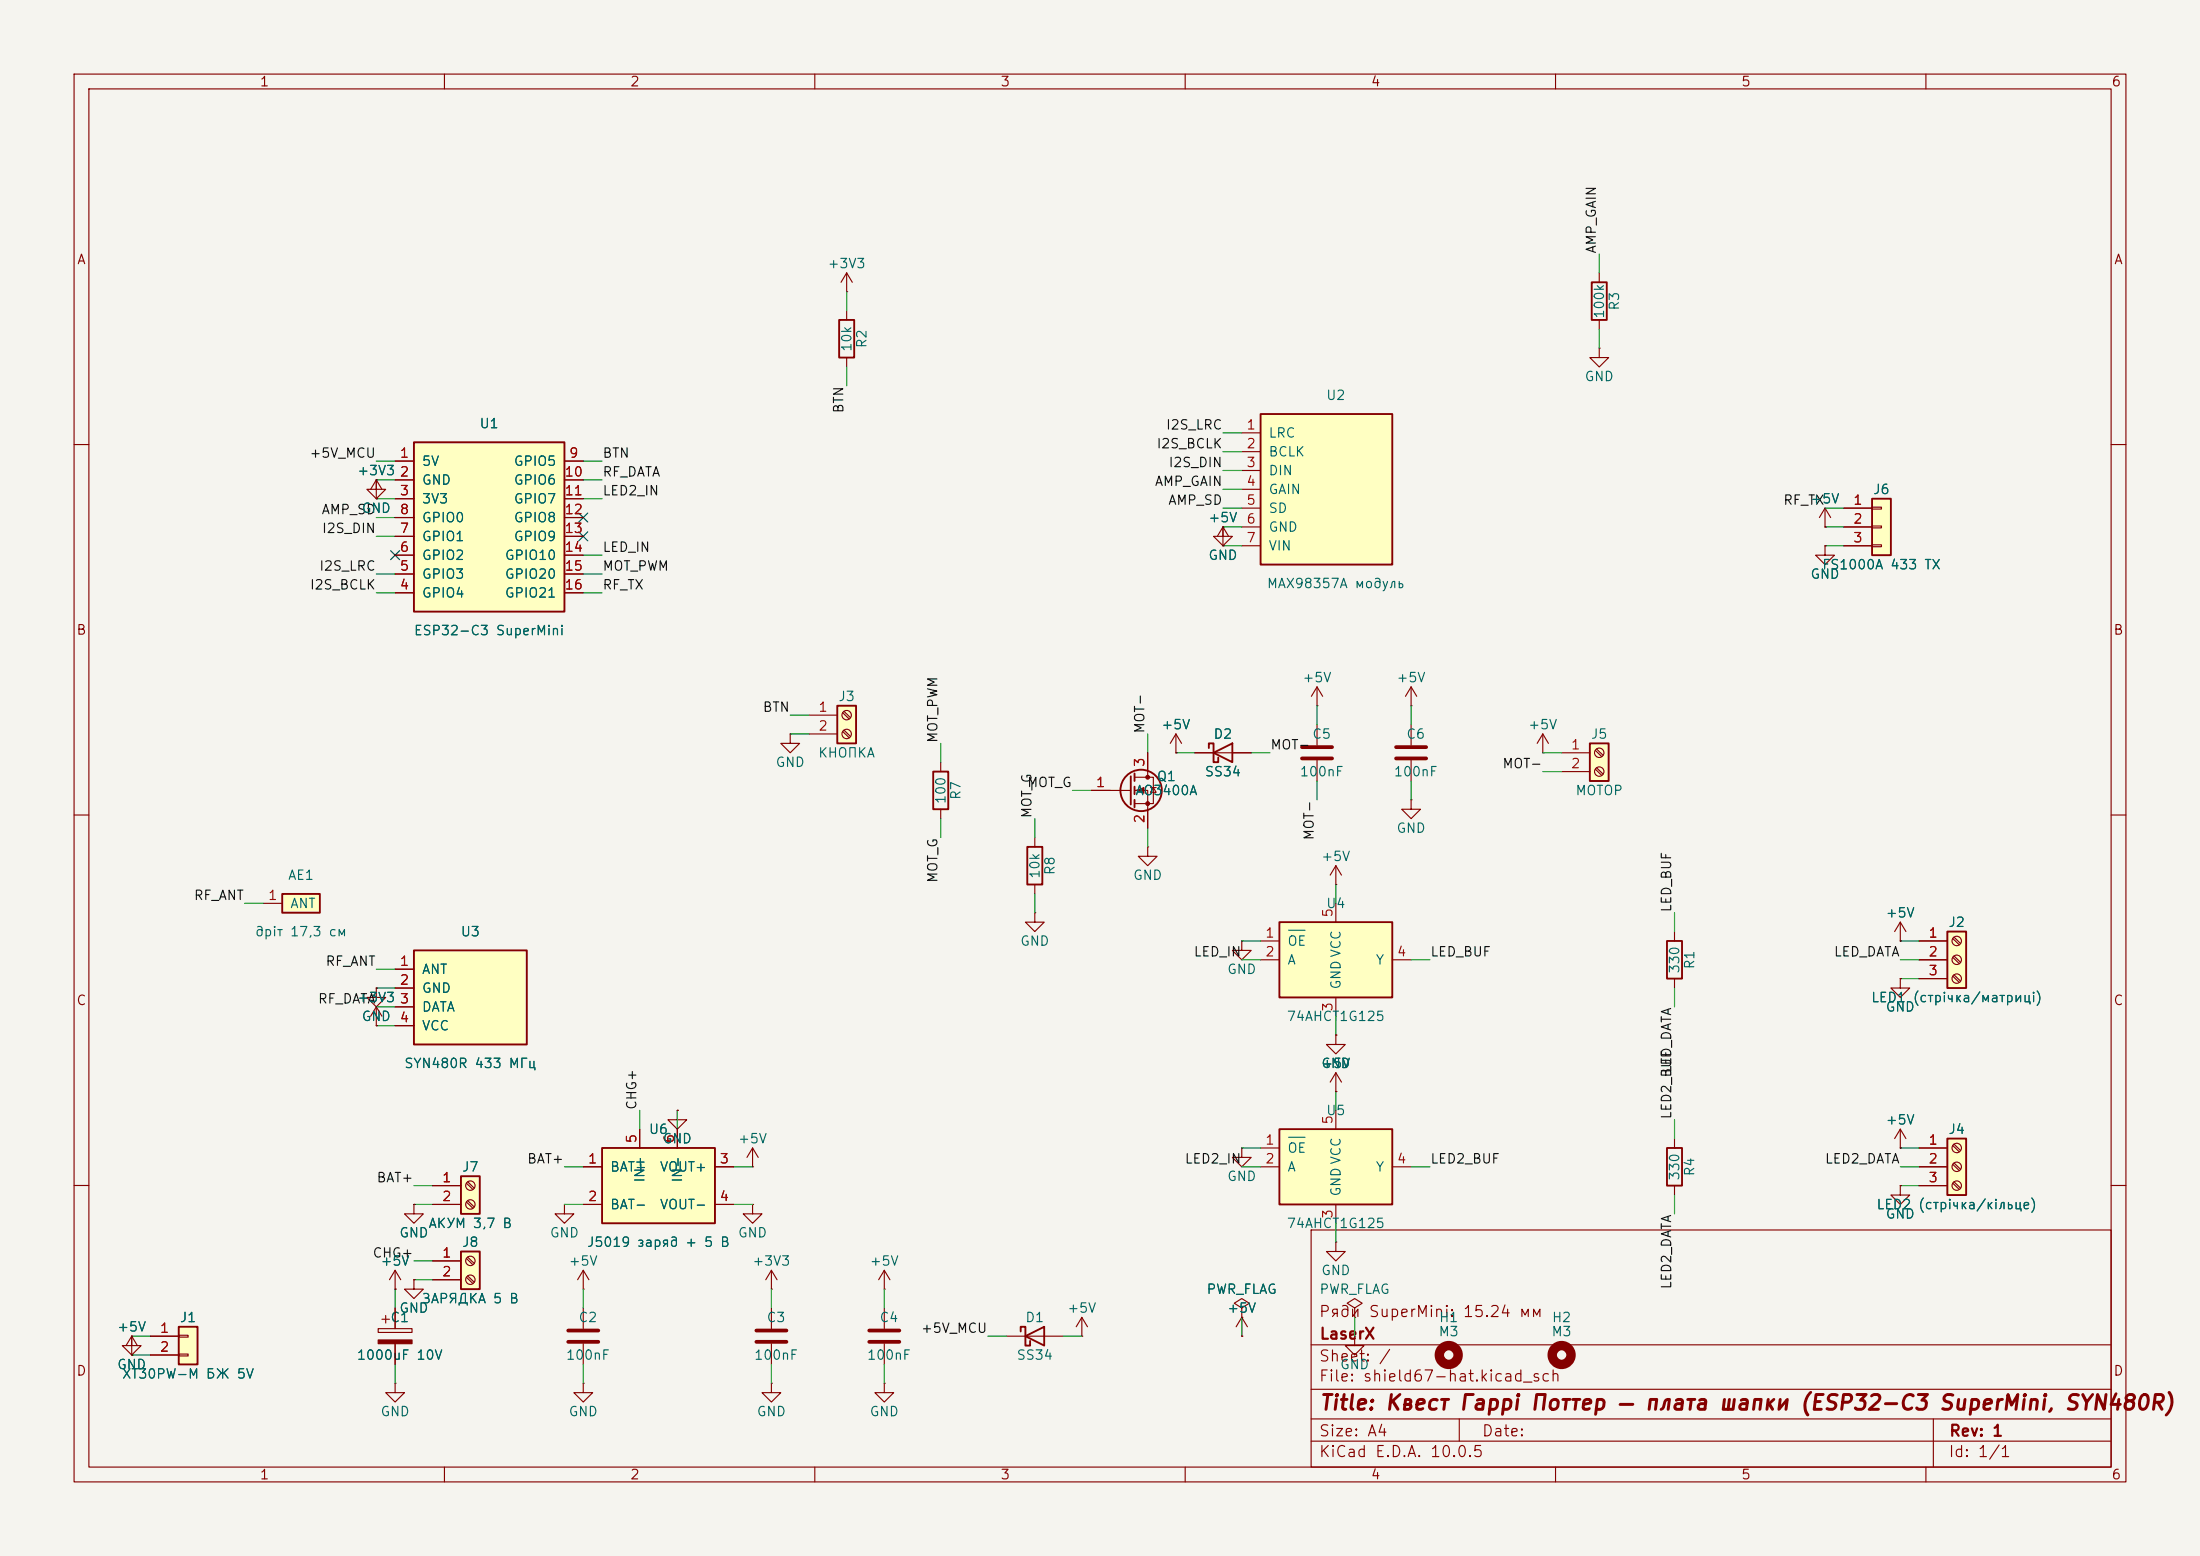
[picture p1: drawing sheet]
<svg xmlns="http://www.w3.org/2000/svg" width="297mm" height="210mm" viewBox="0 0 297 210" stroke-linecap="round" stroke-linejoin="round" font-family="sans-serif">
<path d="M0 0h297v210h-297z" fill="#f5f4ef" stroke="#f5f4ef" stroke-width=".14"/>
<g fill="none" stroke="#840000" stroke-width=".15">
<path d="M10 10h277v190h-277zM12 12h273v186h-273zM60 10v2M110 10v2M160 10v2M210 10v2M260 10v2M10 60h2M285 60h2M10 110h2M285 110h2M10 160h2"/>
<path d="M53.3 174h.1M53.3 171.5l-.7 1.2M53.3 171.5l.8 1.2M53.3 171.5v2.5M167.6 176.5l1.1-.6-1.1-.6-1 .6 1 .6v1.3M167.6 177.8h.1M167.6 177.8l-.7 1.3M167.6 177.8l.8 1.3M167.6 177.8v2.5M177 166h108v32h-108zM182.9 176.5l1-.6-1-.6-1 .6 1 .6v1.3M182.9 177.8h.1"/>
<path d="M285 160h2M60 198v2M110 198v2M160 198v2M167.6 180.3h.1M177 194.5h108M177 191.5h108M177 187.5h108M177 181.5h108M197 191.5v3M210 198v2M260 198v2"/>
<path d="M261 191.5v6.5"/>
</g>
<path d="M62.2 168.9h2.6v5.1h-2.6z" fill="#ffffc2"/>
<path d="M62.2 168.9h2.6v5.1h-2.6z" fill="none" stroke="#840000" stroke-width=".25"/>
<g fill="none" stroke="#840000" stroke-width=".15">
<path d="M58.4 170.2h3.8M58.4 172.7h3.8M63 169.8l.8 .9M63 172.4l.8 .8M63.1 169.7l.9 .8M63.1 172.2l.9 .9"/>
<circle cx="63.5" cy="170.2" r=".63"/>
<circle cx="63.5" cy="172.7" r=".63"/>
</g>
<path d="M172.7 124.5h15.3v10.1h-15.3z" fill="#ffffc2"/>
<path d="M172.7 124.5h15.3v10.1h-15.3z" fill="none" stroke="#840000" stroke-width=".25"/>
<path d="M170.2 127h2.5M170.2 129.5h2.5M180.3 121.9v2.6M180.3 134.6v2.6M188 129.5h2.5M55.9 162.6v1.2h1.2l-1.2 1.3-1.3-1.3h1.3M55.9 162.6h.1" fill="none" stroke="#840000" stroke-width=".15"/>
<path d="M174 125.6h2.2" fill="none" stroke="#006464" stroke-width=".15"/>
<path d="M113 95.3h2.6v5h-2.6z" fill="#ffffc2"/>
<path d="M113 95.3h2.6v5h-2.6z" fill="none" stroke="#840000" stroke-width=".25"/>
<g fill="none" stroke="#840000" stroke-width=".15">
<path d="M106.7 99.1v1.2h1.2l-1.2 1.3-1.3-1.3h1.3M106.7 99.1h.1M109.2 96.5h3.8M109.2 99.1h3.8M113.8 96.2l.8 .8M113.8 98.7l.8 .9M113.9 96l.9 .9M113.9 98.6l.9 .8"/>
<circle cx="114.3" cy="96.5" r=".63"/>
<circle cx="114.3" cy="99.1" r=".63"/>
</g>
<path d="M62.2 158.8h2.6v5h-2.6z" fill="#ffffc2"/>
<path d="M126 104.1h2v5.1h-2zM62.2 158.8h2.6v5h-2.6z" fill="none" stroke="#840000" stroke-width=".25"/>
<g fill="none" stroke="#840000" stroke-width=".15">
<path d="M127 102.9v1.2M127 109.2v1.3M190.5 108v1.2h1.3l-1.3 1.3-1.3-1.3h1.3M190.5 108h.1M50.8 133.4v1.2h1.3l-1.3 1.3-1.3-1.3h1.3M50.8 133.4h.1M50.8 138.4h.1M50.8 135.9l-.8 1.3M50.8 135.9l.8 1.3M50.8 135.9v2.5M167.6 127v1.3h1.3l-1.3 1.2-1.2-1.2h1.2M167.6 127h.1"/>
<path d="M63 159.7l.8 .8M63.1 159.5l.9 .9M58.4 160h3.8M58.4 162.6h3.8M63 162.2l.8 .9M63.1 162.1l.9 .8M104.1 174h.1M104.1 171.5v2.5M104.1 176.5v2.8M104.1 171.5l-.7 1.2M104.1 171.5l.8 1.2M104.1 181.4v2.8"/>
<circle cx="63.5" cy="162.6" r=".63"/>
<circle cx="63.5" cy="160" r=".63"/>
</g>
<path d="M102.1 179.6h4.1M102.1 181.1h4.1" fill="none" stroke="#840000" stroke-width=".51"/>
<path d="M38.1 120.7h5.1v2.5h-5.1z" fill="#ffffc2"/>
<path d="M38.1 120.7h5.1v2.5h-5.1z" fill="none" stroke="#840000" stroke-width=".25"/>
<path d="M35.6 121.9h2.5M139.7 123.2v1.3h1.3l-1.3 1.2-1.3-1.2h1.3M139.7 123.2h.1M119.4 176.5v2.8M104.1 186.7v1.3h1.3l-1.3 1.2-1.2-1.2h1.2M104.1 186.7h.1M119.4 181.4v2.8" fill="none" stroke="#840000" stroke-width=".15"/>
<path d="M117.3 179.6h4.1M117.3 181.1h4.1" fill="none" stroke="#840000" stroke-width=".51"/>
<path d="M55.9 128.3h15.2v12.7h-15.2z" fill="#ffffc2"/>
<path d="M55.9 128.3h15.2v12.7h-15.2z" fill="none" stroke="#840000" stroke-width=".25"/>
<path d="M53.3 130.8h2.6M53.3 133.4h2.6M53.3 135.9h2.6M53.3 138.4h2.6" fill="none" stroke="#840000" stroke-width=".15"/>
<path d="M24.1 179.1h2.6v5.1h-2.6z" fill="#ffffc2"/>
<g fill="none" stroke="#840000" stroke-width=".25">
<path d="M138.7 114.3h2v5.1h-2zM152.7 104.8v3.8M153.2 104.4v1M153.2 106.2v1M153.2 108v1M163.2 101v-.7h.6v2.6h.7v-.7M163.8 101.6l2.6-1.3v2.6zM24.1 179.1h2.6v5.1h-2.6zM137.8 179.7v-.6h.6v2.5h.7v-.6M138.4 180.3l2.6-1.2v2.5z"/>
<circle cx="154.1" cy="106.7" r="2.79"/>
</g>
<g fill="none" stroke="#840000" stroke-width=".15">
<path d="M158.7 99.1l-.7 1.2M158.7 99.1l.8 1.2M158.7 99.1v2.5M139.7 113v1.3M139.7 119.4v1.3M147.3 106.7h5.4M153.2 104.9h2.5v3.6h-2.5M153.2 106.7h1.7v5.1M154.9 114.3v1.3h1.3l-1.3 1.2-1.2-1.2h1.2M154.9 114.3h.1M154.9 101.6v3.3M155.3 106.3h.8"/>
<path d="M155.7 106.3l.4 .6h-.8zM158.7 101.6h.1M161.3 101.6h7.6M51.1 179.3h4.5v.5h-4.5zM51.6 178.1h1M52.1 177.5v1.1M53.3 176.5v2.8M55.9 172.7v1.3h1.2l-1.2 1.3-1.3-1.3h1.3M55.9 172.7h.1M119.4 174h.1M119.4 171.5l-.8 1.2M119.4 171.5l.7 1.2"/>
<path d="M119.4 171.5v2.5M146 177.8l-.7 1.3M146 177.8l.8 1.3M146 177.8v2.5M17.8 180.3v1.3h1.2l-1.2 1.3-1.3-1.3h1.3M17.8 180.3h.1M17.8 182.9h.1M17.8 180.3l-.8 1.3M17.8 180.3l.7 1.3M17.8 180.3v2.6M20.3 180.3h3.8M20.3 182.9h3.8"/>
<path d="M24.1 180.2h1.3v.3h-1.3zM24.1 182.8h1.3v.2h-1.3zM53.3 186.7v1.3h1.3l-1.3 1.2-1.2-1.2h1.2M53.3 186.7h.1M53.3 181.4v2.8M119.4 186.7v1.3h1.2l-1.2 1.2-1.3-1.2h1.3M119.4 186.7h.1M135.9 180.3h7.6M146 180.3h.1"/>
</g>
<g fill="#840000" stroke="#840000" stroke-width=".15">
<path d="M51.1 180.8h4.5v.6h-4.5z"/>
<path d="M153.4 106.7l1-.4v.8z"/>
<circle cx="154.9" cy="104.9" r=".25"/>
<circle cx="154.9" cy="108.5" r=".25"/>
</g>
<path d="M55.9 59.7h20.3v22.9h-20.3z" fill="#ffffc2"/>
<path d="M55.9 59.7h20.3v22.9h-20.3z" fill="none" stroke="#840000" stroke-width=".25"/>
<g fill="none" stroke="#840000" stroke-width=".15">
<path d="M50.8 64.8v1.2h1.3l-1.3 1.3-1.3-1.3h1.3M50.8 64.8h.1M50.8 67.3h.1M50.8 64.8l-.8 1.2M50.8 64.8l.8 1.2M50.8 64.8v2.5M53.3 62.2h2.6M53.3 64.8h2.6M53.3 67.3h2.6M53.3 77.5h2.6M53.3 74.9h2.6M53.3 72.4h2.6"/>
<path d="M53.3 69.9h2.6M76.2 62.2h2.5M76.2 64.8h2.5M76.2 67.3h2.5M76.2 77.5h2.5M76.2 74.9h2.5M76.2 72.4h2.5M76.2 69.9h2.5M53.3 80h2.6M76.2 80h2.5M177.8 95.3h.1M177.8 92.7v2.6"/>
<path d="M177.8 97.8v2.8M177.8 92.7l-.8 1.3M177.8 92.7l.8 1.3M190.5 95.3h.1M190.5 92.7v2.6M190.5 97.8v2.8M190.5 92.7l-.8 1.3M190.5 92.7l.8 1.3M177.8 102.6v2.8M180.3 119.4h.1M180.3 116.8l-.7 1.3M180.3 116.8l.8 1.3"/>
<path d="M180.3 116.8v2.6M190.5 102.6v2.8M76.2 162.6v1.2h1.3l-1.3 1.3-1.3-1.3h1.3M76.2 162.6h.1M101.6 162.6v1.2h1.3l-1.3 1.3-1.3-1.3h1.3M101.6 162.6h.1M256.5 160v1.3h1.3l-1.3 1.3-1.2-1.3h1.2M256.5 160h.1"/>
</g>
<path d="M175.8 100.8h4M175.8 102.4h4M188.5 100.8h4M188.5 102.4h4" fill="none" stroke="#840000" stroke-width=".51"/>
<path d="M81.3 154.9h15.2v10.2h-15.2z" fill="#ffffc2"/>
<path d="M81.3 154.9h15.2v10.2h-15.2z" fill="none" stroke="#840000" stroke-width=".25"/>
<g fill="none" stroke="#840000" stroke-width=".15">
<path d="M78.7 157.5h2.6M86.4 152.4v2.5M91.4 149.9v1.2h1.3l-1.3 1.3-1.2-1.3h1.2M91.4 149.9h.1M91.4 152.4v2.5M96.5 157.5h2.6M101.6 157.5h.1M101.6 154.9l-.8 1.3M101.6 154.9l.8 1.3M101.6 154.9v2.6M78.7 174h.1M78.7 162.6h2.6"/>
<path d="M78.7 171.5l-.7 1.2M78.7 171.5l.8 1.2M78.7 171.5v2.5M78.7 176.5v2.8M96.5 162.6h2.6M78.7 186.7v1.3h1.3l-1.3 1.2-1.2-1.2h1.2M78.7 186.7h.1M78.7 181.4v2.8"/>
</g>
<path d="M76.7 179.6h4.1M76.7 181.1h4.1" fill="none" stroke="#840000" stroke-width=".51"/>
<path d="M214.6 100.3h2.6v5.1h-2.6z" fill="#ffffc2"/>
<path d="M214.6 100.3h2.6v5.1h-2.6zM225 127h2.1v5.1h-2.1zM225 154.9h2.1v5.1h-2.1z" fill="none" stroke="#840000" stroke-width=".25"/>
<g fill="none" stroke="#840000" stroke-width=".15">
<path d="M208.3 99.1l-.8 1.2M208.3 99.1l.7 1.2M208.3 99.1v2.5M208.3 101.6h.1M210.8 101.6h3.8M210.8 104.1h3.8M215.4 101.3l.8 .8M215.4 103.8l.8 .8M215.5 101.1l.9 .8M215.5 103.6l.9 .9M226.1 125.7v1.3M226.1 132.1v1.3"/>
<path d="M226.1 153.7v1.2M226.1 160v1.3"/>
<circle cx="215.9" cy="104.1" r=".63"/>
<circle cx="215.9" cy="101.6" r=".63"/>
</g>
<path d="M262.9 153.7h2.5v7.6h-2.5z" fill="#ffffc2"/>
<path d="M262.9 153.7h2.5v7.6h-2.5z" fill="none" stroke="#840000" stroke-width=".25"/>
<g fill="none" stroke="#840000" stroke-width=".15">
<path d="M256.5 154.9h.1M256.5 152.4l-.7 1.3M256.5 152.4l.8 1.3M256.5 152.4v2.5M259.1 154.9h3.8M259.1 157.5h3.8M263.6 154.6l.9 .8M263.6 157.1l.9 .9M263.6 159.7l.9 .8M263.8 154.4l.9 .9M263.8 157l.9 .8M263.8 159.5l.9 .9"/>
<path d="M259.1 160h3.8"/>
<circle cx="264.2" cy="157.5" r=".63"/>
<circle cx="264.2" cy="154.9" r=".63"/>
<circle cx="264.2" cy="160" r=".63"/>
</g>
<path d="M262.9 125.7h2.5v7.7h-2.5z" fill="#ffffc2"/>
<path d="M262.9 125.7h2.5v7.7h-2.5z" fill="none" stroke="#840000" stroke-width=".25"/>
<g fill="none" stroke="#840000" stroke-width=".15">
<path d="M256.5 132.1v1.3h1.3l-1.3 1.2-1.2-1.2h1.2M256.5 132.1h.1M256.5 127h.1M256.5 124.5l-.7 1.2M256.5 124.5l.8 1.2M256.5 124.5v2.5M259.1 127h3.8M259.1 129.5h3.8M259.1 132.1h3.8M263.6 126.7l.9 .8M263.6 129.2l.9 .8M263.6 131.7l.9 .9"/>
<path d="M263.8 126.5l.9 .8M263.8 129l.9 .9M263.8 131.6l.9 .8M182.9 180.3v1.3h1.2l-1.2 1.3-1.3-1.3h1.3M182.9 180.3h.1"/>
<circle cx="264.2" cy="127" r=".63"/>
<circle cx="264.2" cy="132.1" r=".63"/>
<circle cx="264.2" cy="129.5" r=".63"/>
</g>
<g fill="none" stroke="#840000" stroke-width="1.3">
<circle cx="195.6" cy="182.9" r="1.27"/>
<circle cx="210.8" cy="182.9" r="1.27"/>
</g>
<path d="M252.7 67.3h2.6v7.6h-2.6z" fill="#ffffc2"/>
<path d="M252.7 67.3h2.6v7.6h-2.6z" fill="none" stroke="#840000" stroke-width=".25"/>
<path d="M246.4 71.1h.1M246.4 73.7v1.2h1.2l-1.2 1.3-1.3-1.3h1.3M246.4 73.7h.1M246.4 68.6l-.8 1.3M246.4 68.6l.7 1.3M246.4 68.6v2.5M248.9 68.6h3.8M248.9 71.1h3.8M248.9 73.7h3.8M252.7 68.5h1.3v.2h-1.3zM252.7 71h1.3v.2h-1.3zM252.7 73.5h1.3v.3h-1.3z" fill="none" stroke="#840000" stroke-width=".15"/>
<path d="M170.2 55.9h17.8v20.3h-17.8z" fill="#ffffc2"/>
<path d="M170.2 55.9h17.8v20.3h-17.8z" fill="none" stroke="#840000" stroke-width=".25"/>
<path d="M167.6 58.4h2.6M165.1 71.1v1.3h1.3l-1.3 1.3-1.3-1.3h1.3M165.1 71.1h.1M167.6 61h2.6M167.6 63.5h2.6M167.6 66h2.6M167.6 68.6h2.6M167.6 71.1h2.6M167.6 73.7h2.6" fill="none" stroke="#840000" stroke-width=".15"/>
<path d="M172.7 152.4h15.3v10.2h-15.3z" fill="#ffffc2"/>
<path d="M214.9 38.1h2v5.1h-2zM113.3 43.2h2v5.1h-2zM172.7 152.4h15.3v10.2h-15.3z" fill="none" stroke="#840000" stroke-width=".25"/>
<g fill="none" stroke="#840000" stroke-width=".15">
<path d="M114.3 39.4h.1M114.3 36.8v2.6M114.3 36.8l-.8 1.3M114.3 36.8l.8 1.3M215.9 36.8v1.3M114.3 41.9v1.3M114.3 48.3v1.2M215.9 47v1.3h1.3l-1.3 1.2-1.3-1.2h1.3M215.9 47h.1M215.9 43.2v1.3M50.8 64.8h.1M50.8 67.3h.1"/>
<path d="M53.3 62.2h2.6M53.3 64.8h2.6M53.3 67.3h2.6M53.3 77.5h2.6M53.3 74.9h2.6M53.3 72.4h2.6M53.3 69.9h2.6M76.2 62.2h2.5M76.2 64.8h2.5M76.2 67.3h2.5M76.2 77.5h2.5M76.2 74.9h2.5"/>
<path d="M76.2 72.4h2.5M76.2 69.9h2.5M165.1 73.7h.1M165.1 71.1h.1M165.1 71.1l-.8 1.3M165.1 71.1l.8 1.3M165.1 71.1v2.6M246.4 71.1h.1M246.4 73.7h.1M248.9 68.6h3.8M248.9 71.1h3.8M248.9 73.7h3.8"/>
<path d="M53.3 80h2.6M76.2 80h2.5M147.3 106.7h2.6M154.9 101.6v2.5M154.9 109.2v2.6M158.7 101.6h.1M161.3 101.6h2.5M166.4 101.6h2.5M50.8 133.4h.1M50.8 138.4h.1M53.3 130.8h2.6M53.3 133.4h2.6"/>
<path d="M53.3 135.9h2.6M53.3 138.4h2.6M180.3 139.7v1.3h1.3l-1.3 1.2-1.2-1.2h1.2M180.3 139.7h.1M256.5 132.1h.1M256.5 127h.1M259.1 127h3.8M259.1 129.5h3.8M259.1 132.1h3.8M78.7 157.5h2.6M86.4 152.4v2.5M91.4 149.9h.1"/>
<path d="M91.4 152.4v2.5M96.5 157.5h2.6M167.6 154.9v1.3h1.3l-1.3 1.3-1.2-1.3h1.2M167.6 154.9h.1M170.2 154.9h2.5M170.2 157.5h2.5M180.3 147.3h.1M180.3 144.8v2.5M180.3 149.9v2.5M180.3 144.8l-.7 1.3M180.3 144.8l.8 1.3M188 157.5h2.5"/>
<path d="M256.5 154.9h.1M259.1 154.9h3.8M259.1 157.5h3.8M53.3 174h.1M53.3 176.5v2.8M55.9 162.6h.1M55.9 172.7h.1M58.4 170.2h3.8M58.4 172.7h3.8M58.4 160h3.8M58.4 162.6h3.8M78.7 162.6h2.6"/>
<path d="M96.5 162.6h2.6M167.6 177.8h.1M180.3 167.6v1.3h1.3l-1.3 1.3-1.2-1.3h1.2M180.3 167.6h.1M180.3 162.6v2.5M256.5 160h.1M259.1 160h3.8M17.8 180.3h.1M17.8 182.9h.1M20.3 180.3h3.8M20.3 182.9h3.8M53.3 181.4v2.8"/>
<path d="M167.6 180.3h.1"/>
</g>
<path d="M174 153.5h2.2" fill="none" stroke="#006464" stroke-width=".15"/>
<g fill="none" stroke="#009600" stroke-width=".15">
<path d="M114.3 39.4v2.5M215.9 34.3v2.5M114.3 49.5v2.6M165.1 58.4h2.5M215.9 44.5v2.5M50.8 67.3h2.5M50.8 77.5h2.5M50.8 69.9h2.5M50.8 72.4h2.5M50.8 62.2h2.5M50.8 64.8h2.5M78.7 67.3h2.6"/>
<path d="M78.7 74.9h2.6M78.7 77.5h2.6M78.7 62.2h2.6M78.7 64.8h2.6M165.1 68.6h2.5M165.1 71.1h2.5M165.1 73.7h2.5M165.1 66h2.5M165.1 61h2.5M165.1 63.5h2.5M246.4 68.6h2.5M246.4 71.1h2.5"/>
<path d="M246.4 73.7h2.5M50.8 80h2.5M78.7 80h2.6M106.7 96.5h2.5M106.7 99.1h2.5M154.9 99.1v2.5M177.8 95.3v2.5M190.5 95.3v2.5M127 100.3v2.6M127 110.5v2.5M139.7 110.5v2.5M144.8 106.7h2.5"/>
<path d="M154.9 111.8v2.5M158.7 101.6h2.6M168.9 101.6h2.5M177.8 105.4v2.6M180.3 119.4v2.5M190.5 105.4v2.6M208.3 101.6h2.5M208.3 104.1h2.5M33 121.9h2.6M50.8 130.8h2.5M50.8 133.4h2.5M50.8 135.9h2.5"/>
<path d="M50.8 138.4h2.5M139.7 120.7v2.5M167.6 129.5h2.6M167.6 127h2.6M180.3 137.2v2.5M190.5 129.5h2.5M226.1 123.2v2.5M226.1 133.4v2.5M256.5 129.5h2.6M256.5 127h2.6M256.5 132.1h2.6M76.2 157.5h2.5"/>
<path d="M86.4 149.9v2.5M91.4 149.9v2.5M99.1 157.5h2.5M167.6 154.9h2.6M167.6 157.5h2.6M180.3 147.3v2.6M190.5 157.5h2.5M226.1 151.1v2.6M256.5 154.9h2.6M256.5 157.5h2.6M53.3 174v2.5M55.9 162.6h2.5"/>
<path d="M55.9 170.2h2.5M55.9 172.7h2.5M55.9 160h2.5M76.2 162.6h2.5M78.7 174v2.5M99.1 162.6h2.5M104.1 174v2.5M119.4 174v2.5M167.6 177.8v2.5M180.3 165.1v2.5M182.9 177.8v2.5M226.1 161.3v2.5"/>
<path d="M256.5 160h2.6M17.8 180.3h2.5M17.8 182.9h2.5M53.3 184.2v2.5M78.7 184.2v2.5M104.1 184.2v2.5M119.4 184.2v2.5M133.3 180.3h2.6M143.5 180.3h2.5"/>
</g>
<path d="M52.7 74.3l1.2 1.2M53.9 74.3l-1.2 1.2M78.1 69.2l1.2 1.3M78.1 71.8l1.2 1.2M79.3 69.2l-1.2 1.3M79.3 71.8l-1.2 1.2" fill="none" stroke="#000084" stroke-width=".15"/>
<text font-size="2" fill="#840000" x="178" y="190.8">Title: Квест Гаррі Поттер — плата шапки (ESP32-C3 SuperMini, SYN480R)</text>
<g font-size="1.5" fill="#840000">
<text x="178" y="178.1">Ряди SuperMini: 15.24 мм</text>
<text x="178" y="184.1">Sheet: /</text>
<text x="178" y="181.1">LaserX</text>
<text x="178" y="186.8">File: shield67-hat.kicad_sch</text>
<text x="178" y="197">KiCad E.D.A. 10.0.5</text>
<text x="178" y="194.2">Size: A4</text>
<text x="200" y="194.2">Date:</text>
<text x="263" y="197">Id: 1/1</text>
<text x="263" y="194.2">Rev: 1</text>
</g>
<g font-size="1.3" fill="#840000">
<text x="35" y="12">1</text>
<text x="85" y="12">2</text>
<text x="135" y="12">3</text>
<text x="185" y="12">4</text>
<text x="235" y="12">5</text>
<text x="285" y="12">6</text>
<text x="10.3" y="36">A</text>
<text x="285.3" y="36">A</text>
<text x="10.2" y="86">B</text>
<text x="285.2" y="86">B</text>
<text x="10.2" y="136">C</text>
<text x="285.2" y="136">C</text>
<text x="10.2" y="186">D</text>
<text x="285.2" y="186">D</text>
<text x="35" y="200">1</text>
<text x="85" y="200">2</text>
<text x="135" y="200">3</text>
<text x="185" y="200">4</text>
<text x="235" y="200">5</text>
<text x="285" y="200">6</text>
</g>
<g font-size="1.3" fill="#0f0f0f">
<text x="215.8" y="34.3" transform="rotate(-90 215.8 34.3)">AMP_GAIN</text>
<text x="114.2" y="55.9" transform="rotate(-90 114.2 55.9)">BTN</text>
<text x="157.3" y="58.3">I2S_LRC</text>
<text x="41.7" y="62.1">+5V_MCU</text>
<text x="81.3" y="62.1">BTN</text>
<text x="81.3" y="64.6">RF_DATA</text>
<text x="155.8" y="65.9">AMP_GAIN</text>
<text x="156" y="60.8">I2S_BCLK</text>
<text x="157.7" y="63.4">I2S_DIN</text>
<text x="43.3" y="69.7">AMP_SD</text>
<text x="81.3" y="67.2">LED2_IN</text>
<text x="157.6" y="68.5">AMP_SD</text>
<text x="240.6" y="68.5">RF_TX</text>
<text x="43" y="77.3">I2S_LRC</text>
<text x="43.4" y="72.3">I2S_DIN</text>
<text x="81.3" y="74.8">LED_IN</text>
<text x="81.3" y="77.3">MOT_PWM</text>
<text x="41.7" y="79.9">I2S_BCLK</text>
<text x="81.3" y="79.9">RF_TX</text>
<text x="102.9" y="96.4">BTN</text>
<text x="126.9" y="100.4" transform="rotate(-90 126.9 100.4)">MOT_PWM</text>
<text x="154.8" y="99.1" transform="rotate(-90 154.8 99.1)">MOT-</text>
<text x="171.4" y="101.5">MOT-</text>
<text x="138.6" y="106.6">MOT_G</text>
<text x="202.7" y="104">MOT-</text>
<text x="139.6" y="110.5" transform="rotate(-90 139.6 110.5)">MOT_G</text>
<text x="177.7" y="113.5" transform="rotate(-90 177.7 113.5)">MOT-</text>
<text x="126.9" y="119.2" transform="rotate(-90 126.9 119.2)">MOT_G</text>
<text x="26.1" y="121.8">RF_ANT</text>
<text x="225.9" y="123.2" transform="rotate(-90 225.9 123.2)">LED_BUF</text>
<text x="43.9" y="130.7">RF_ANT</text>
<text x="161.1" y="129.4">LED_IN</text>
<text x="193" y="129.4">LED_BUF</text>
<text x="247.5" y="129.4">LED_DATA</text>
<text x="42.8" y="135.8">RF_DATA</text>
<text x="86.2" y="149.9" transform="rotate(-90 86.2 149.9)">CHG+</text>
<text x="225.9" y="144.9" transform="rotate(-90 225.9 144.9)">LED_DATA</text>
<text x="225.9" y="151.2" transform="rotate(-90 225.9 151.2)">LED2_BUF</text>
<text x="50.8" y="159.9">BAT+</text>
<text x="71.1" y="157.4">BAT+</text>
<text x="159.9" y="157.4">LED2_IN</text>
<text x="193" y="157.4">LED2_BUF</text>
<text x="246.3" y="157.4">LED2_DATA</text>
<text x="50.2" y="170.1">CHG+</text>
<text x="225.9" y="174.1" transform="rotate(-90 225.9 174.1)">LED2_DATA</text>
<text x="124.2" y="180.2">+5V_MCU</text>
</g>
<g font-size="1.3" fill="#006464">
<text x="111.6" y="36.5">+3V3</text>
<text x="115.3" y="47.6" transform="rotate(-90 115.3 47.6)">10k</text>
<text x="117.3" y="47.1" transform="rotate(-90 117.3 47.1)">R2</text>
<text x="216.9" y="43.1" transform="rotate(-90 216.9 43.1)">100k</text>
<text x="218.9" y="42" transform="rotate(-90 218.9 42)">R3</text>
<text x="213.8" y="51.8">GND</text>
<text x="64.6" y="58.1">U1</text>
<text x="171.2" y="59.4">LRC</text>
<text x="178.9" y="54.3">U2</text>
<text x="48.1" y="64.5">+3V3</text>
<text x="56.9" y="63.2">5V</text>
<text x="56.9" y="65.7">GND</text>
<text x="69.3" y="63.2">GPIO5</text>
<text x="69.3" y="65.7">GPIO6</text>
<text x="171.2" y="61.9">BCLK</text>
<text x="171.2" y="64.5">DIN</text>
<text x="48.7" y="69.5">GND</text>
<text x="56.9" y="68.3">3V3</text>
<text x="56.9" y="70.8">GPIO0</text>
<text x="69.3" y="68.3">GPIO7</text>
<text x="69.3" y="70.8">GPIO8</text>
<text x="163" y="70.8">+5V</text>
<text x="171.2" y="67">GAIN</text>
<text x="171.2" y="69.5">SD</text>
<text x="244.3" y="68.3">+5V</text>
<text x="252.8" y="67">J6</text>
<text x="56.9" y="75.9">GPIO2</text>
<text x="56.9" y="73.4">GPIO1</text>
<text x="68.1" y="75.9">GPIO10</text>
<text x="69.3" y="73.4">GPIO9</text>
<text x="163" y="75.9">GND</text>
<text x="171.2" y="72.1">GND</text>
<text x="171.2" y="74.6">VIN</text>
<text x="245.9" y="77.2">FS1000A 433 TX</text>
<text x="56.9" y="81">GPIO4</text>
<text x="56.9" y="78.4">GPIO3</text>
<text x="68.1" y="78.4">GPIO20</text>
<text x="68.1" y="81">GPIO21</text>
<text x="170.9" y="79.7">MAX98357A модуль</text>
<text x="244.3" y="78.4">GND</text>
<text x="55.8" y="86.1">ESP32-C3 SuperMini</text>
<text x="113.1" y="94.9">J3</text>
<text x="175.7" y="92.4">+5V</text>
<text x="188.4" y="92.4">+5V</text>
<text x="156.7" y="98.8">+5V</text>
<text x="163.7" y="100">D2</text>
<text x="177.1" y="100">C5</text>
<text x="189.8" y="100">C6</text>
<text x="206.2" y="98.8">+5V</text>
<text x="214.7" y="100">J5</text>
<text x="104.6" y="103.8">GND</text>
<text x="110.4" y="102.6">КНОПКА</text>
<text x="153.2" y="107.6">AO3400A</text>
<text x="156.1" y="105.7">Q1</text>
<text x="162.6" y="105.1">SS34</text>
<text x="175.4" y="105.1">100nF</text>
<text x="188.1" y="105.1">100nF</text>
<text x="212.6" y="107.6">МОТОР</text>
<text x="128" y="108.6" transform="rotate(-90 128 108.6)">100</text>
<text x="130" y="108" transform="rotate(-90 130 108)">R7</text>
<text x="188.4" y="112.7">GND</text>
<text x="38.8" y="119.1">AE1</text>
<text x="140.7" y="118.7" transform="rotate(-90 140.7 118.7)">10k</text>
<text x="142.7" y="118.2" transform="rotate(-90 142.7 118.2)">R8</text>
<text x="152.9" y="119.1">GND</text>
<text x="178.3" y="116.5">+5V</text>
<text x="39.1" y="122.9">ANT</text>
<text x="178.9" y="122.9">U4</text>
<text x="254.5" y="124.2">+5V</text>
<text x="262.9" y="125.4">J2</text>
<text x="34.3" y="126.7">дріт 17,3 см</text>
<text x="56.9" y="131.8">ANT</text>
<text x="62.1" y="126.7">U3</text>
<text x="137.6" y="128">GND</text>
<text x="165.6" y="131.8">GND</text>
<text x="173.7" y="128">OE</text>
<text x="173.7" y="130.5">A</text>
<text x="185.6" y="130.5">Y</text>
<text x="227" y="131.5" transform="rotate(-90 227 131.5)">330</text>
<text x="229.1" y="130.9" transform="rotate(-90 229.1 130.9)">R1</text>
<text x="48.1" y="135.6">+3V3</text>
<text x="56.9" y="134.3">GND</text>
<text x="56.9" y="136.9">DATA</text>
<text x="181.3" y="133.6" transform="rotate(-90 181.3 133.6)">GND VCC</text>
<text x="252.5" y="135.6">LED1 (стрічка/матриці)</text>
<text x="254.5" y="136.9">GND</text>
<text x="48.7" y="138.1">GND</text>
<text x="56.9" y="139.4">VCC</text>
<text x="173.6" y="138.1">74AHCT1G125</text>
<text x="54.5" y="144.5">SYN480R 433 МГц</text>
<text x="178.3" y="144.5">GND</text>
<text x="178.3" y="144.5">+5V</text>
<text x="87.5" y="153.4">U6</text>
<text x="89.4" y="154.6">GND</text>
<text x="99.5" y="154.6">+5V</text>
<text x="173.7" y="155.9">OE</text>
<text x="178.9" y="150.8">U5</text>
<text x="254.5" y="152.1">+5V</text>
<text x="262.9" y="153.4">J4</text>
<text x="62.3" y="158.4">J7</text>
<text x="82.3" y="158.4">BAT+</text>
<text x="87.3" y="159.7" transform="rotate(-90 87.3 159.7)">IN+</text>
<text x="89" y="158.4">VOUT+</text>
<text x="92.4" y="159.7" transform="rotate(-90 92.4 159.7)">IN-</text>
<text x="165.6" y="159.7">GND</text>
<text x="173.7" y="158.4">A</text>
<text x="181.3" y="161.6" transform="rotate(-90 181.3 161.6)">GND VCC</text>
<text x="185.6" y="158.4">Y</text>
<text x="227" y="159.4" transform="rotate(-90 227 159.4)">330</text>
<text x="229.1" y="158.8" transform="rotate(-90 229.1 158.8)">R4</text>
<text x="53.8" y="167.3">GND</text>
<text x="57.7" y="166.1">АКУМ 3,7 В</text>
<text x="74.1" y="167.3">GND</text>
<text x="82.3" y="163.5">BAT-</text>
<text x="89" y="163.5">VOUT-</text>
<text x="99.5" y="167.3">GND</text>
<text x="173.6" y="166.1">74AHCT1G125</text>
<text x="253.2" y="163.5">LED2 (стрічка/кільце)</text>
<text x="254.5" y="164.8">GND</text>
<text x="51.3" y="171.1">+5V</text>
<text x="62.3" y="168.6">J8</text>
<text x="76.7" y="171.1">+5V</text>
<text x="79.2" y="168.6">J5019 заряд + 5 В</text>
<text x="101.5" y="171.1">+3V3</text>
<text x="117.3" y="171.1">+5V</text>
<text x="178.3" y="172.4">GND</text>
<text x="24.2" y="178.8">J1</text>
<text x="52.6" y="178.8">C1</text>
<text x="53.8" y="177.5">GND</text>
<text x="56.8" y="176.2">ЗАРЯДКА 5 В</text>
<text x="78" y="178.8">C2</text>
<text x="103.4" y="178.8">C3</text>
<text x="118.6" y="178.8">C4</text>
<text x="138.3" y="178.8">D1</text>
<text x="144" y="177.5">+5V</text>
<text x="162.8" y="175">PWR_FLAG</text>
<text x="165.6" y="177.5">+5V</text>
<text x="178" y="175">PWR_FLAG</text>
<text x="194.2" y="178.8">H1</text>
<text x="209.4" y="178.8">H2</text>
<text x="15.7" y="185.1">GND</text>
<text x="15.7" y="180">+5V</text>
<text x="48.1" y="183.8">1000uF 10V</text>
<text x="76.3" y="183.8">100nF</text>
<text x="101.7" y="183.8">100nF</text>
<text x="117" y="183.8">100nF</text>
<text x="137.2" y="183.8">SS34</text>
<text x="180.8" y="185.1">GND</text>
<text x="194.1" y="180.7">M3</text>
<text x="209.4" y="180.7">M3</text>
<text x="16.4" y="186.4">XT30PW-M БЖ 5V</text>
<text x="51.3" y="191.5">GND</text>
<text x="76.7" y="191.5">GND</text>
<text x="102.1" y="191.5">GND</text>
<text x="117.3" y="191.5">GND</text>
</g>
<g font-size="1.3" fill="#a90000">
<text x="168.2" y="58.3">1</text>
<text x="53.9" y="62.1">1</text>
<text x="53.9" y="64.6">2</text>
<text x="76.1" y="64.6">10</text>
<text x="76.7" y="62.1">9</text>
<text x="168.2" y="60.8">2</text>
<text x="168.2" y="63.4">3</text>
<text x="168.2" y="65.9">4</text>
<text x="53.9" y="67.2">3</text>
<text x="53.9" y="69.7">8</text>
<text x="76.1" y="67.2">11</text>
<text x="76.1" y="69.7">12</text>
<text x="168.2" y="68.4">5</text>
<text x="168.2" y="71">6</text>
<text x="250.1" y="68.4">1</text>
<text x="250.1" y="71">2</text>
<text x="53.9" y="77.3">5</text>
<text x="53.9" y="74.8">6</text>
<text x="53.9" y="72.3">7</text>
<text x="76.1" y="72.3">13</text>
<text x="76.1" y="74.8">14</text>
<text x="76.1" y="77.3">15</text>
<text x="168.2" y="73.5">7</text>
<text x="250.1" y="73.5">3</text>
<text x="53.9" y="79.9">4</text>
<text x="76.1" y="79.9">16</text>
<text x="110.4" y="96.4">1</text>
<text x="110.4" y="98.9">2</text>
<text x="212" y="101.5">1</text>
<text x="147.9" y="106.5">1</text>
<text x="154.8" y="103.6" transform="rotate(-90 154.8 103.6)">3</text>
<text x="212" y="104">2</text>
<text x="154.8" y="111.2" transform="rotate(-90 154.8 111.2)">2</text>
<text x="36.1" y="121.8">1</text>
<text x="180.2" y="123.9" transform="rotate(-90 180.2 123.9)">5</text>
<text x="53.9" y="130.7">1</text>
<text x="170.7" y="126.9">1</text>
<text x="170.7" y="129.4">2</text>
<text x="188.5" y="129.4">4</text>
<text x="260.3" y="126.9">1</text>
<text x="260.3" y="129.4">2</text>
<text x="260.3" y="131.9">3</text>
<text x="53.9" y="133.2">2</text>
<text x="53.9" y="135.8">3</text>
<text x="180.2" y="136.6" transform="rotate(-90 180.2 136.6)">3</text>
<text x="53.9" y="138.3">4</text>
<text x="86.2" y="154.4" transform="rotate(-90 86.2 154.4)">5</text>
<text x="91.3" y="154.4" transform="rotate(-90 91.3 154.4)">6</text>
<text x="170.7" y="154.8">1</text>
<text x="180.2" y="151.9" transform="rotate(-90 180.2 151.9)">5</text>
<text x="260.3" y="154.8">1</text>
<text x="59.6" y="159.9">1</text>
<text x="79.3" y="157.3">1</text>
<text x="97.1" y="157.3">3</text>
<text x="170.7" y="157.3">2</text>
<text x="188.5" y="157.3">4</text>
<text x="260.3" y="157.3">2</text>
<text x="260.3" y="159.9">3</text>
<text x="59.6" y="162.4">2</text>
<text x="79.3" y="162.4">2</text>
<text x="97.1" y="162.4">4</text>
<text x="180.2" y="164.6" transform="rotate(-90 180.2 164.6)">3</text>
<text x="59.6" y="170">1</text>
<text x="59.6" y="172.6">2</text>
<text x="21.5" y="180.2">1</text>
<text x="21.5" y="182.7">2</text>
</g>
</svg>
